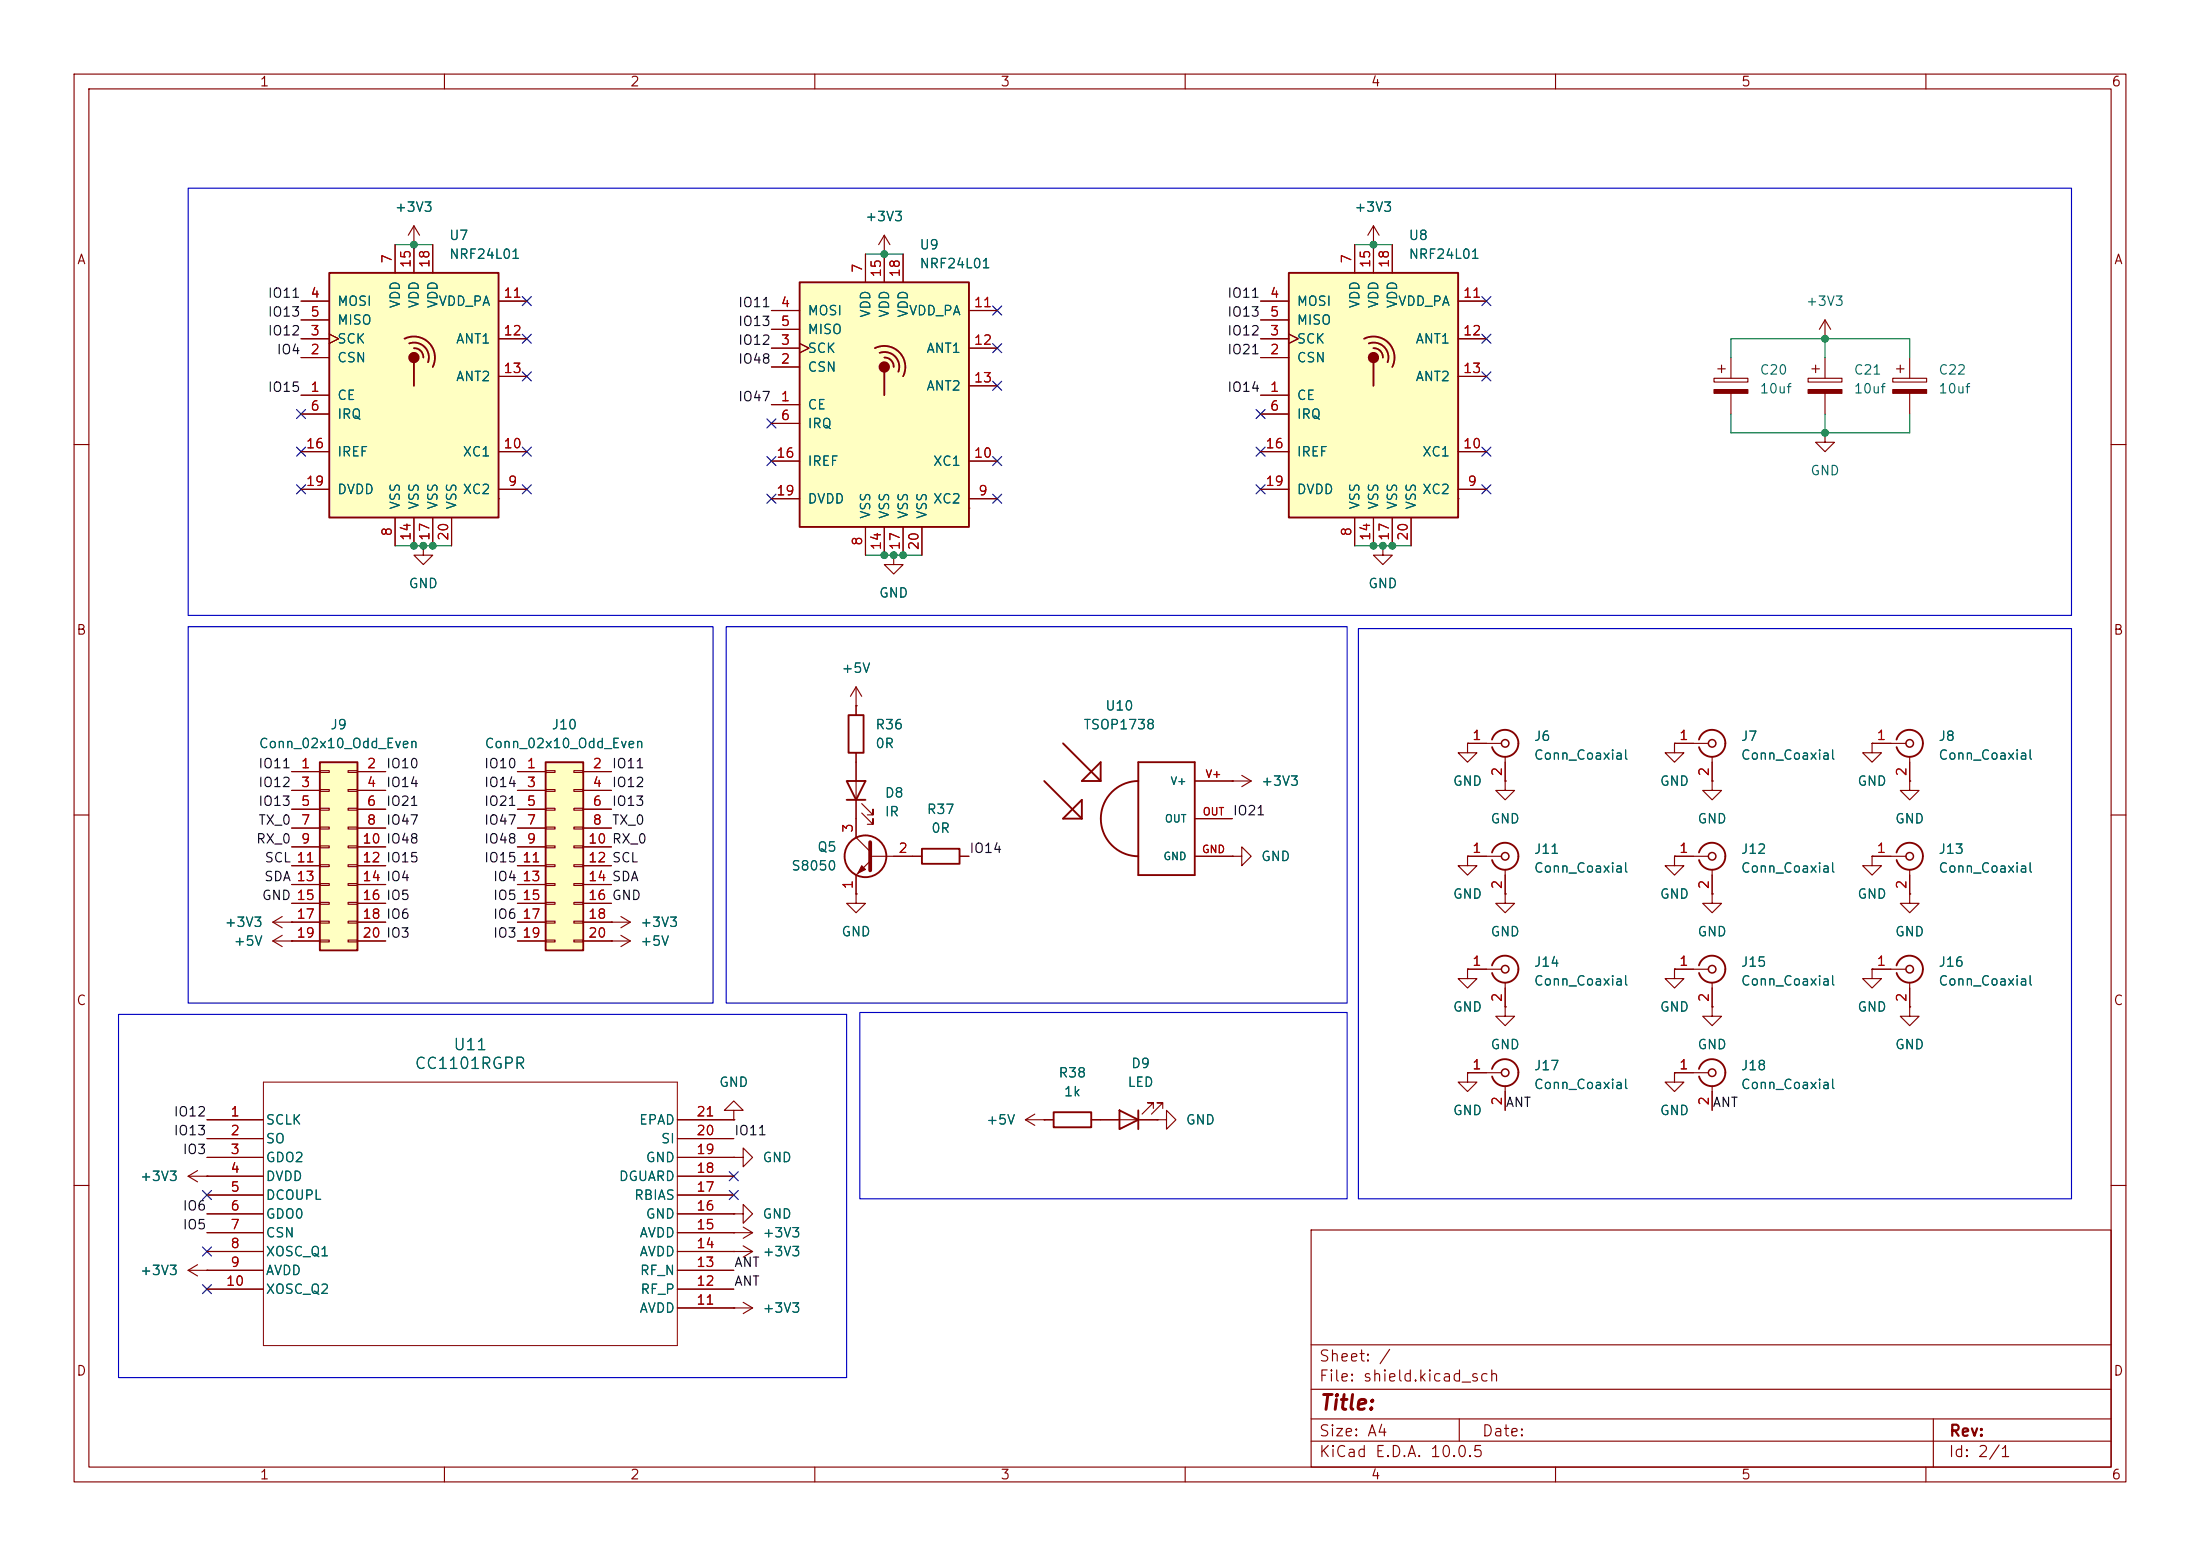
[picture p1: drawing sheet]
<svg xmlns="http://www.w3.org/2000/svg" width="297mm" height="210mm" viewBox="0 0 297 210" stroke-linecap="round" stroke-linejoin="round" font-family="sans-serif">
<g fill="none" stroke="#840000" stroke-width=".15">
<path d="M10 10h277v190h-277zM12 12h273v186h-273zM60 10v2M110 10v2M160 10v2M210 10v2M260 10v2M119.4 34.3h.1M119.4 31.8l-.8 1.2M119.4 31.8l.7 1.2M119.4 31.8v2.5M185.4 33h.1"/>
<path d="M185.4 30.5l-.7 1.3M185.4 30.5l.8 1.3M185.4 30.5v2.5M10 60h2M186.7 73.7v1.2h1.3l-1.3 1.3-1.3-1.3h1.3M186.7 73.7h.1M285 60h2M10 110h2M226.1 100.3v1.3h1.2l-1.2 1.3-1.3-1.3h1.3M226.1 100.3h.1M285 110h2M10 160h2"/>
<path d="M177 166h108v32h-108zM285 160h2M60 198v2M110 198v2M160 198v2M177 194.5h108M177 191.5h108M177 187.5h108M177 181.5h108M197 191.5v3M210 198v2M260 198v2"/>
<path d="M261 191.5v6.5"/>
</g>
<path d="M107.9 38.1h22.9v33h-22.9z" fill="#ffffc2"/>
<g fill="none" stroke="#840000" stroke-width=".25">
<path d="M107.9 38.1h22.9v33h-22.9zM118.1 47a2.84 2.84 0 0 1 3.3 .5 2.84 2.84 0 0 1 .5 3.3M118.7 47.6a1.99 1.99 0 0 1 2.1 .5 1.99 1.99 0 0 1 .5 2.1M119.4 48.3a1.23 1.23 0 0 1 1.2 1.2M119.4 50.2v3.1M141 105.4l5 5.1M143.5 100.3l5.1 5.1M146 108v2.5h-2.5zM146 105.4l2.6-2.5v2.5zM153.7 105.4a5.1 5.1 0 0 0-5.1 5.1 5.1 5.1 0 0 0 5.1 5.1M153.7 102.9h7.6v15.2h-7.6zM151.1 149.9l2.6 1.2-2.6 1.3z"/>
<path d="M153.7 149.9v2.5"/>
</g>
<circle cx="119.4" cy="49.5" r=".63" fill="#840000" stroke="#840000" stroke-width=".25"/>
<g fill="none" stroke="#840000" stroke-width=".15">
<path d="M55.9 33h.1M55.9 30.5l-.8 1.3M55.9 30.5l.7 1.3M55.9 30.5v2.5M116.8 34.3v3.8M119.4 34.3v3.8M121.9 34.3v3.8M104.1 54.6h3.8M104.1 49.5h3.8M104.1 47h3.8M104.1 41.9h3.8M104.1 44.5h3.8"/>
<path d="M104.1 57.2h3.8M107.9 46.4l1.3 .6-1.3 .6M130.8 47h3.8M130.8 41.9h3.8M130.8 52.1h3.8M104.1 67.3h3.8M104.1 62.2h3.8M116.8 71.1v3.8M119.4 71.1v3.8M121.9 71.1v3.8M124.5 71.1v3.8M130.8 68.6h.1"/>
<path d="M130.8 67.3h3.8M130.8 62.2h3.8M161.3 115.6h5.1M161.3 110.5h5.1M161.3 105.4h5.1M166.4 115.6h1.2v-1.3l1.3 1.3-1.3 1.2v-1.2M166.4 115.6h.1M27.9 151.1h7.7M27.9 153.7h7.7M27.9 156.2h7.7M27.9 158.8h7.7M91.4 151.1h7.7"/>
<path d="M91.4 153.7h7.7M91.4 156.2h7.7M91.4 158.8h7.7M99.1 156.2h1.2v-1.3l1.3 1.3-1.3 1.3v-1.3M99.1 156.2h.1M99.1 149.9h1.2l-1.2-1.3-1.3 1.3h1.3v1.2M99.1 151.1h.1M148.6 151.1h7.6M155.7 149.6v-.8h-.8h.8l-1.5 1.6M157 149.6v-.8h-.8h.8l-1.6 1.6M27.9 161.3h7.7M27.9 163.8h7.7"/>
<path d="M27.9 166.4h7.7M27.9 168.9h7.7M27.9 171.5h7.7M27.9 174h7.7M91.4 161.3h7.7M91.4 163.8h7.7M91.4 166.4h7.7M91.4 168.9h7.7M91.4 171.5h7.7M91.4 174h7.7M91.4 176.5h10.2M99.1 176.5h.1"/>
<path d="M100.3 175.8l1.3 .7M101.6 176.5l-1.3 .8"/>
</g>
<path d="M35.6 146.1h55.8v35.5h-55.8z" fill="none" stroke="#840000" stroke-width=".14"/>
<path d="M44.4 36.8h22.9v33.1h-22.9z" fill="#ffffc2"/>
<path d="M44.4 36.8h22.9v33.1h-22.9zM54.6 45.7a2.84 2.84 0 0 1 3.3 .6 2.84 2.84 0 0 1 .5 3.2M55.2 46.4a1.99 1.99 0 0 1 2.1 .4 1.99 1.99 0 0 1 .5 2.1M55.9 47a1.23 1.23 0 0 1 1.2 1.3M55.9 48.9v3.2" fill="none" stroke="#840000" stroke-width=".25"/>
<circle cx="55.9" cy="48.3" r=".63" fill="#840000" stroke="#840000" stroke-width=".25"/>
<g fill="none" stroke="#840000" stroke-width=".15">
<path d="M53.3 33v3.8M55.9 33v3.8M58.4 33v3.8M40.6 53.3h3.8M40.6 48.3h3.8M40.6 45.7h3.8M40.6 40.6h3.8M40.6 43.2h3.8M40.6 55.9h3.8M44.4 45.1l1.3 .6-1.3 .7M67.3 45.7h3.8M67.3 40.6h3.8"/>
<path d="M67.3 50.8h3.8M40.6 66h3.8M40.6 61h3.8M53.3 69.9v3.8M55.9 69.9v3.8M58.4 69.9v3.8M61 69.9v3.8M67.3 67.3h.1M67.3 66h3.8M67.3 61h3.8"/>
</g>
<path d="M43.2 102.9h5.1v25.4h-5.1z" fill="#ffffc2"/>
<path d="M229.4 99.8a1.82 1.82 0 0 1 2-1.3 1.82 1.82 0 0 1 1.5 1.8M43.2 102.9h5.1v25.4h-5.1zM229.4 115.1a1.82 1.82 0 0 1 2-1.3 1.82 1.82 0 0 1 1.5 1.8M232.9 100.3a1.81 1.81 0 0 1-1.5 1.8 1.81 1.81 0 0 1-2-1.3M232.9 115.6a1.81 1.81 0 0 1-1.5 1.8 1.81 1.81 0 0 1-2-1.3M229.4 130.3a1.82 1.82 0 0 1 2-1.3 1.82 1.82 0 0 1 1.5 1.8M232.9 130.8a1.81 1.81 0 0 1-1.5 1.8 1.81 1.81 0 0 1-2-1.3M256 130.3a1.82 1.82 0 0 1 2-1.3 1.82 1.82 0 0 1 1.6 1.8M259.6 130.8a1.81 1.81 0 0 1-1.6 1.8 1.81 1.81 0 0 1-2-1.3M142.2 150.1h5.1v2h-5.1zM229.4 144.3a1.82 1.82 0 0 1 2-1.3 1.82 1.82 0 0 1 1.5 1.8M232.9 144.8a1.81 1.81 0 0 1-1.5 1.8 1.81 1.81 0 0 1-2-1.3" fill="none" stroke="#840000" stroke-width=".25"/>
<g fill="none" stroke="#840000" stroke-width=".15">
<path d="M231.4 51.1h4.6v.5h-4.6zM231.9 49.8h1M232.4 49.3v1M233.7 48.3v2.8M233.7 53.1v2.8M244.1 51.1h4.6v.5h-4.6zM244.6 49.8h1M245.1 49.3v1M246.4 58.4v1.3h1.2l-1.2 1.3-1.3-1.3h1.3M246.4 58.4h.1M246.4 45.7h.1M246.4 43.2v2.5"/>
<path d="M246.4 48.3v2.8M246.4 53.1v2.8M246.4 43.2l-.8 1.3M246.4 43.2l.7 1.3M255.5 51.1h4.6v.5h-4.6zM256 49.8h1M256.5 49.3v1M257.8 48.3v2.8M257.8 53.1v2.8M57.1 73.7v1.2h1.3l-1.3 1.3-1.2-1.3h1.2M57.1 73.7h.1M120.6 74.9v1.3h1.3l-1.3 1.3-1.2-1.3h1.2"/>
<path d="M120.6 74.9h.1M39.4 104.1h3.8M39.4 106.7h3.8M39.4 109.2h3.8M39.4 111.8h3.8M39.4 114.3h3.8M39.4 116.8h3.8M39.4 119.4h3.8M43.2 104h1.2v.3h-1.2zM43.2 106.6h1.2v.2h-1.2zM43.2 109.1h1.2v.2h-1.2zM43.2 111.6h1.2v.3h-1.2z"/>
<path d="M43.2 114.2h1.2v.2h-1.2zM43.2 116.7h1.2v.3h-1.2zM43.2 119.3h1.2v.2h-1.2zM47 104h1.3v.3h-1.3zM47 106.6h1.3v.2h-1.3zM47 109.1h1.3v.2h-1.3zM47 111.6h1.3v.3h-1.3zM47 114.2h1.3v.2h-1.3zM47 116.7h1.3v.3h-1.3zM47 119.3h1.3v.2h-1.3zM48.3 104.1h3.8M48.3 106.7h3.8"/>
<path d="M48.3 109.2h3.8M48.3 111.8h3.8M48.3 114.3h3.8M48.3 116.8h3.8M48.3 119.4h3.8M226.1 115.6v1.2h1.2l-1.2 1.3-1.3-1.3h1.3M226.1 115.6h.1M226.1 100.3h4.5M226.1 115.6h4.5M231.1 105.4v1.3h1.3l-1.3 1.3-1.2-1.3h1.2M231.1 105.4h.1M231.1 102.1v3.3"/>
<path d="M231.1 117.3v3.4M252.7 115.6v1.2h1.3l-1.3 1.3-1.2-1.3h1.2M252.7 115.6h.1M36.8 124.5h6.4M36.8 124.5l1.3 .7M38.1 123.7l-1.3 .8M39.4 124.5h.1M39.4 121.9h3.8M39.4 127h3.8M43.2 121.8h1.2v.2h-1.2zM43.2 124.3h1.2v.3h-1.2zM43.2 126.9h1.2v.2h-1.2z"/>
<path d="M47 121.8h1.3v.2h-1.3zM47 124.3h1.3v.3h-1.3zM47 126.9h1.3v.2h-1.3zM48.3 121.9h3.8M48.3 124.5h3.8M48.3 127h3.8M82.5 127h.1M82.5 124.5h.1M82.5 124.5h2.6M82.5 127h2.6M83.8 126.2l1.3 .8M83.8 123.7l1.3 .8"/>
<path d="M85.1 127l-1.3 .8M85.1 124.5l-1.3 .7M226.1 130.8v1.3h1.2l-1.2 1.3-1.3-1.3h1.3M226.1 130.8h.1M226.1 130.8h4.5M231.1 135.9v1.3h1.3l-1.3 1.2-1.2-1.2h1.2M231.1 135.9h.1M231.1 120.7v1.2h1.3l-1.3 1.3-1.2-1.3h1.2M231.1 120.7h.1M231.1 132.6v3.3M252.7 130.8v1.3h1.3l-1.3 1.3-1.2-1.3h1.2M252.7 130.8h.1"/>
<path d="M252.7 130.8h4.6M257.8 135.9v1.3h1.3l-1.3 1.2-1.3-1.2h1.3M257.8 135.9h.1M257.8 120.7v1.2h1.3l-1.3 1.3-1.3-1.3h1.3M257.8 120.7h.1M257.8 132.6v3.3M25.4 158.8l1.3 .7M25.4 158.8h2.5M26.7 158l-1.3 .8M27.9 158.8h.1M138.4 151.1l1.3 .8M138.4 151.1h3.8"/>
<path d="M139.7 150.4l-1.3 .7M141 151.1h.1M147.3 151.1h1.3M156.2 151.1h1.3v-1.2l1.2 1.2-1.2 1.3v-1.3M156.2 151.1h.1M226.1 144.8v1.3h1.2l-1.2 1.2-1.3-1.2h1.3M226.1 144.8h.1M226.1 144.8h4.5M231.1 146.6v3.3M25.4 171.5l1.3 .7M25.4 171.5h2.5M26.7 170.7l-1.3 .8"/>
<path d="M27.9 171.5h.1M99.1 163.8h1.2v-1.2l1.3 1.2-1.3 1.3v-1.3M99.1 163.8h.1M99.1 166.4h.1M99.1 168.9h.1M99.1 166.4h2.5M99.1 168.9h2.5M100.3 165.6l1.3 .8M100.3 168.1l1.3 .8M101.6 166.4l-1.3 .7M101.6 168.9l-1.3 .8"/>
</g>
<g fill="#840000" stroke="#840000" stroke-width=".15">
<path d="M231.4 52.6h4.6v.5h-4.6z"/>
<path d="M244.1 52.6h4.6v.5h-4.6z"/>
<path d="M255.5 52.6h4.6v.5h-4.6z"/>
</g>
<g fill="none" stroke="#840000" stroke-width=".2">
<circle cx="231.1" cy="115.6" r=".51"/>
<circle cx="231.1" cy="100.3" r=".51"/>
<circle cx="231.1" cy="130.8" r=".51"/>
<circle cx="257.8" cy="130.8" r=".51"/>
<circle cx="231.1" cy="144.8" r=".51"/>
</g>
<path d="M73.7 102.9h5v25.4h-5z" fill="#ffffc2"/>
<g fill="none" stroke="#840000" stroke-width=".25">
<path d="M201.4 99.8a1.82 1.82 0 0 1 2-1.3 1.82 1.82 0 0 1 1.6 1.8M256 99.8a1.82 1.82 0 0 1 2-1.3 1.82 1.82 0 0 1 1.6 1.8M73.7 102.9h5v25.4h-5zM124.5 114.6h5v2h-5zM201.4 115.1a1.82 1.82 0 0 1 2-1.3 1.82 1.82 0 0 1 1.6 1.8M205 100.3a1.81 1.81 0 0 1-1.6 1.8 1.81 1.81 0 0 1-2-1.3M205 115.6a1.81 1.81 0 0 1-1.6 1.8 1.81 1.81 0 0 1-2-1.3M256 115.1a1.82 1.82 0 0 1 2-1.3 1.82 1.82 0 0 1 1.6 1.8M259.6 100.3a1.81 1.81 0 0 1-1.6 1.8 1.81 1.81 0 0 1-2-1.3M259.6 115.6a1.81 1.81 0 0 1-1.6 1.8 1.81 1.81 0 0 1-2-1.3M201.4 130.3a1.82 1.82 0 0 1 2-1.3 1.82 1.82 0 0 1 1.6 1.8M205 130.8a1.81 1.81 0 0 1-1.6 1.8 1.81 1.81 0 0 1-2-1.3"/>
<path d="M201.4 144.3a1.82 1.82 0 0 1 2-1.3 1.82 1.82 0 0 1 1.6 1.8M205 144.8a1.81 1.81 0 0 1-1.6 1.8 1.81 1.81 0 0 1-2-1.3"/>
<circle cx="116.8" cy="115.6" r="2.82"/>
</g>
<g fill="none" stroke="#840000" stroke-width=".15">
<path d="M69.8 104.1h3.9M69.8 106.7h3.9M69.8 109.2h3.9M69.8 111.8h3.9M69.8 114.3h3.9M69.8 116.8h3.9M69.8 119.4h3.9M73.7 104h1.2v.3h-1.2zM73.7 106.6h1.2v.2h-1.2zM73.7 109.1h1.2v.2h-1.2zM73.7 111.6h1.2v.3h-1.2zM73.7 114.2h1.2v.2h-1.2z"/>
<path d="M73.7 116.7h1.2v.3h-1.2zM73.7 119.3h1.2v.2h-1.2zM77.5 104h1.2v.3h-1.2zM77.5 106.6h1.2v.2h-1.2zM77.5 109.1h1.2v.2h-1.2zM77.5 111.6h1.2v.3h-1.2zM77.5 114.2h1.2v.2h-1.2zM77.5 116.7h1.2v.3h-1.2zM77.5 119.3h1.2v.2h-1.2zM78.7 104.1h3.8M78.7 106.7h3.8M78.7 109.2h3.8"/>
<path d="M78.7 111.8h3.8M78.7 114.3h3.8M78.7 116.8h3.8M78.7 119.4h3.8M115.6 110.5v2.5l1.9 1.9M117.5 115.6h7M117.5 116.2l-1.9 1.9v2.6M129.5 115.6h1.3M198.1 100.3v1.3h1.3l-1.3 1.3-1.3-1.3h1.3M198.1 100.3h.1M198.1 115.6v1.2h1.3l-1.3 1.3-1.3-1.3h1.3M198.1 115.6h.1"/>
<path d="M198.1 100.3h4.6M198.1 115.6h4.6M203.2 105.4v1.3h1.3l-1.3 1.3-1.3-1.3h1.3M203.2 105.4h.1M203.2 102.1v3.3M203.2 117.3v3.4M252.7 100.3v1.3h1.3l-1.3 1.3-1.2-1.3h1.2M252.7 100.3h.1M252.7 100.3h4.6M252.7 115.6h4.6M257.8 105.4v1.3h1.3l-1.3 1.3-1.3-1.3h1.3M257.8 105.4h.1"/>
<path d="M257.8 102.1v3.3M257.8 117.3v3.4M36.8 127h2.6M36.8 127l1.3 .8M38.1 126.2l-1.3 .8M39.4 127h.1M69.8 121.9h3.9M69.8 124.5h3.9M69.8 127h3.9M73.7 121.8h1.2v.2h-1.2zM73.7 124.3h1.2v.3h-1.2zM73.7 126.9h1.2v.2h-1.2z"/>
<path d="M77.5 121.8h1.2v.2h-1.2zM77.5 124.3h1.2v.3h-1.2zM77.5 126.9h1.2v.2h-1.2zM78.7 121.9h3.8M78.7 124.5h3.8M78.7 127h3.8M115.6 120.7v1.2h1.2l-1.2 1.3-1.3-1.3h1.3M115.6 120.7h.1M198.1 130.8v1.3h1.3l-1.3 1.3-1.3-1.3h1.3M198.1 130.8h.1M198.1 130.8h4.6M203.2 135.9v1.3h1.3l-1.3 1.2-1.3-1.2h1.3"/>
<path d="M203.2 135.9h.1M203.2 120.7v1.2h1.3l-1.3 1.3-1.3-1.3h1.3M203.2 120.7h.1M203.2 132.6v3.3M198.1 144.8v1.3h1.3l-1.3 1.2-1.3-1.2h1.3M198.1 144.8h.1M198.1 144.8h4.6M203.2 146.6v3.3"/>
</g>
<g fill="none" stroke="#840000" stroke-width=".2">
<circle cx="203.2" cy="100.3" r=".51"/>
<circle cx="203.2" cy="115.6" r=".51"/>
<circle cx="257.8" cy="100.3" r=".51"/>
<circle cx="257.8" cy="115.6" r=".51"/>
<circle cx="203.2" cy="130.8" r=".51"/>
<circle cx="203.2" cy="144.8" r=".51"/>
</g>
<path d="M117.5 113.7v3.8" fill="none" stroke="#840000" stroke-width=".51"/>
<path d="M116.3 116.8l.5 .5-1 .6z" fill="#840000" stroke="#840000" stroke-width=".15"/>
<path d="M174 36.8h22.8v33.1h-22.8z" fill="#ffffc2"/>
<path d="M174 36.8h22.8v33.1h-22.8zM184.1 45.7a2.84 2.84 0 0 1 3.3 .6 2.84 2.84 0 0 1 .6 3.2M184.8 46.4a1.99 1.99 0 0 1 2.1 .4 1.99 1.99 0 0 1 .4 2.1M185.4 47a1.23 1.23 0 0 1 1.3 1.3M185.4 48.9v3.2M114.6 96.5h2v5.1h-2zM114.3 105.4h2.5l-1.2 2.6zM114.3 108h2.5" fill="none" stroke="#840000" stroke-width=".25"/>
<circle cx="185.4" cy="48.3" r=".63" fill="#840000" stroke="#840000" stroke-width=".25"/>
<g fill="none" stroke="#840000" stroke-width=".15">
<path d="M53.3 33v3.8M55.9 33h.1M55.9 33v3.8M58.4 33v3.8M116.8 34.3v3.8M119.4 34.3h.1M119.4 34.3v3.8M121.9 34.3v3.8M182.9 33v3.8M185.4 33h.1M185.4 33v3.8M188 33v3.8"/>
<path d="M40.6 53.3h3.8M40.6 48.3h3.8M40.6 45.7h3.8M40.6 40.6h3.8M40.6 43.2h3.8M40.6 55.9h3.8M44.4 45.1l1.3 .6-1.3 .7M67.3 45.7h3.8M67.3 40.6h3.8M67.3 50.8h3.8M104.1 54.6h3.8M104.1 49.5h3.8"/>
<path d="M104.1 47h3.8M104.1 41.9h3.8M104.1 44.5h3.8M104.1 57.2h3.8M107.9 46.4l1.3 .6-1.3 .6M130.8 47h3.8M130.8 41.9h3.8M130.8 52.1h3.8M170.2 53.3h3.8M170.2 48.3h3.8M170.2 45.7h3.8M170.2 40.6h3.8"/>
<path d="M170.2 43.2h3.8M170.2 55.9h3.8M174 45.1l1.3 .6-1.3 .7M196.8 45.7h3.9M196.8 40.6h3.9M196.8 50.8h3.9M40.6 66h3.8M40.6 61h3.8M53.3 69.9v3.8M55.9 69.9v3.8M57.1 73.7h.1M58.4 69.9v3.8"/>
<path d="M61 69.9v3.8M67.3 66h3.8M67.3 61h3.8M104.1 67.3h3.8M104.1 62.2h3.8M116.8 71.1v3.8M119.4 71.1v3.8M120.6 74.9h.1M121.9 71.1v3.8M124.5 71.1v3.8M130.8 67.3h3.8M130.8 62.2h3.8"/>
<path d="M170.2 66h3.8M170.2 61h3.8M182.9 69.9v3.8M185.4 69.9v3.8M186.7 73.7h.1M188 69.9v3.8M190.5 69.9v3.8M196.8 67.3h.1M196.8 66h3.9M196.8 61h3.9M115.6 95.3h.1M115.6 92.7v3.8"/>
<path d="M115.6 92.7l-.8 1.3M115.6 92.7l.7 1.3M39.4 104.1h3.8M39.4 106.7h3.8M39.4 109.2h3.8M39.4 111.8h3.8M39.4 114.3h3.8M39.4 116.8h3.8M39.4 119.4h3.8M48.3 104.1h3.8M48.3 106.7h3.8M48.3 109.2h3.8"/>
<path d="M48.3 111.8h3.8M48.3 114.3h3.8M48.3 116.8h3.8M48.3 119.4h3.8M69.8 104.1h3.9M69.8 106.7h3.9M69.8 109.2h3.9M69.8 111.8h3.9M69.8 114.3h3.9M69.8 116.8h3.9M69.8 119.4h3.9M78.7 104.1h3.8"/>
<path d="M78.7 106.7h3.8M78.7 109.2h3.8M78.7 111.8h3.8M78.7 114.3h3.8M78.7 116.8h3.8M78.7 119.4h3.8M115.6 101.6v11.4M115.6 118.1v2.6M116.3 109.7l1.6 1.6v-.8v.8h-.8M116.3 108.5l1.6 1.5v-.8v.8h-.8M120.6 115.6h3.9M129.5 115.6h1.3"/>
<path d="M161.3 105.4h7.6M161.3 115.6h5.1M161.3 110.5h5.1M166.4 105.4h.1M166.4 115.6h.1M167.6 104.6l1.3 .8M168.9 105.4l-1.3 .8M198.1 100.3h.1M198.1 115.6h.1M198.1 100.3h2.6M198.1 115.6h2.6M203.2 105.4h.1"/>
<path d="M203.2 102.9v2.5M203.2 118.1v2.6M226.1 115.6h.1M226.1 100.3h.1M226.1 100.3h2.5M226.1 115.6h2.5M231.1 105.4h.1M231.1 102.9v2.5M231.1 118.1v2.6M252.7 115.6h.1M252.7 100.3h.1M252.7 100.3h2.6"/>
<path d="M252.7 115.6h2.6M257.8 105.4h.1M257.8 102.9v2.5M257.8 118.1v2.6M39.4 124.5h.1M39.4 127h.1M39.4 121.9h3.8M39.4 124.5h3.8M39.4 127h3.8M48.3 121.9h3.8M48.3 124.5h3.8M48.3 127h3.8"/>
<path d="M69.8 121.9h3.9M69.8 124.5h3.9M69.8 127h3.9M78.7 121.9h3.8M78.7 124.5h3.8M78.7 127h3.8M82.5 127h.1M82.5 124.5h.1M115.6 120.7h.1M198.1 130.8h.1M198.1 130.8h2.6M203.2 135.9h.1"/>
<path d="M203.2 120.7h.1M203.2 133.4v2.5M226.1 130.8h.1M226.1 130.8h2.5M231.1 135.9h.1M231.1 120.7h.1M231.1 133.4v2.5M252.7 130.8h.1M252.7 130.8h2.6M257.8 135.9h.1M257.8 120.7h.1M257.8 133.4v2.5"/>
<path d="M27.9 158.8h.1M27.9 151.1h7.7M27.9 153.7h7.7M27.9 156.2h7.7M27.9 158.8h7.7M91.4 151.1h7.7M91.4 153.7h7.7M91.4 156.2h7.7M91.4 158.8h7.7M99.1 156.2h.1M99.1 151.1h.1M141 151.1h.1"/>
<path d="M141 151.1h1.2M147.3 151.1h3.8M153.7 151.1h2.5M156.2 151.1h.1M198.1 144.8h.1M198.1 144.8h2.6M203.2 147.3v2.6M226.1 144.8h.1M226.1 144.8h2.5M231.1 147.3v2.6M27.9 171.5h.1M27.9 161.3h7.7"/>
<path d="M27.9 163.8h7.7M27.9 166.4h7.7M27.9 168.9h7.7M27.9 171.5h7.7M27.9 174h7.7M91.4 161.3h7.7M91.4 163.8h7.7M91.4 166.4h7.7M91.4 168.9h7.7M91.4 171.5h7.7M91.4 174h7.7M91.4 176.5h7.7"/>
<path d="M99.1 176.5h.1M99.1 163.8h.1M99.1 166.4h.1M99.1 168.9h.1"/>
</g>
<path d="M53.3 33h5.1M116.8 34.3h5.1M182.9 33h5.1M233.7 48.3v-2.6h24.1v2.6M233.7 55.9v2.5h24.1v-2.5M246.4 45.7v2.6M246.4 55.9v2.5M53.3 73.7h7.7M116.8 74.9h7.7M182.9 73.7h7.6" fill="none" stroke="#009600" stroke-width=".15"/>
<g fill="none" stroke="#000084" stroke-width=".15">
<path d="M40 55.3l1.2 1.2M41.2 55.3l-1.2 1.2M70.5 45.1l1.2 1.2M70.5 40l1.2 1.2M70.5 50.2l1.2 1.2M71.7 45.1l-1.2 1.2M71.7 40l-1.2 1.2M71.7 50.2l-1.2 1.2M103.5 56.5l1.2 1.3M104.7 56.5l-1.2 1.3M134 46.4l1.2 1.2M134 41.3l1.2 1.2"/>
<path d="M134 51.5l1.2 1.2M135.2 46.4l-1.2 1.2M135.2 41.3l-1.2 1.2M135.2 51.5l-1.2 1.2M169.6 55.3l1.2 1.2M170.8 55.3l-1.2 1.2M200.1 50.2l1.2 1.2M200.1 45.1l1.2 1.2M200.1 40l1.2 1.2M201.3 50.2l-1.2 1.2M201.3 45.1l-1.2 1.2M201.3 40l-1.2 1.2"/>
<path d="M40 65.4l1.2 1.2M40 60.4l1.2 1.2M41.2 65.4l-1.2 1.2M41.2 60.4l-1.2 1.2M70.5 60.4l1.2 1.2M70.5 65.4l1.2 1.2M71.7 60.4l-1.2 1.2M71.7 65.4l-1.2 1.2M103.5 61.6l1.2 1.2M103.5 66.7l1.2 1.2M104.7 61.6l-1.2 1.2M104.7 66.7l-1.2 1.2"/>
<path d="M134 61.6l1.2 1.2M134 66.7l1.2 1.2M135.2 61.6l-1.2 1.2M135.2 66.7l-1.2 1.2M169.6 65.4l1.2 1.2M169.6 60.4l1.2 1.2M170.8 65.4l-1.2 1.2M170.8 60.4l-1.2 1.2M200.1 65.4l1.2 1.2M200.1 60.4l1.2 1.2M201.3 65.4l-1.2 1.2M201.3 60.4l-1.2 1.2"/>
<path d="M98.5 158.1l1.2 1.3M99.7 158.1l-1.2 1.3M27.3 173.4l1.2 1.2M27.3 160.7l1.2 1.2M27.3 168.3l1.2 1.2M28.5 173.4l-1.2 1.2M28.5 160.7l-1.2 1.2M28.5 168.3l-1.2 1.2M98.5 160.7l1.2 1.2M99.7 160.7l-1.2 1.2"/>
</g>
<path d="M25.4 25.4h254.3v57.7h-254.3zM25.4 84.6h70.9v50.8h-70.9zM98 84.6h83.9v50.8h-83.9zM183.4 84.8h96.3v77h-96.3zM16 136.9h98.3v49h-98.3zM116.1 136.7h65.8v25.1h-65.8z" fill="none" stroke="#0000c2" stroke-width=".15"/>
<g fill="#009600" stroke="#009600" stroke-width=".14">
<circle cx="55.9" cy="33" r=".46"/>
<circle cx="57.1" cy="73.7" r=".46"/>
<circle cx="55.9" cy="73.7" r=".46"/>
<circle cx="58.4" cy="73.7" r=".46"/>
<circle cx="185.4" cy="33" r=".46"/>
<circle cx="246.4" cy="45.7" r=".46"/>
<circle cx="246.4" cy="58.4" r=".46"/>
<circle cx="119.4" cy="74.9" r=".46"/>
<circle cx="119.4" cy="34.3" r=".46"/>
<circle cx="121.9" cy="74.9" r=".46"/>
<circle cx="120.6" cy="74.9" r=".46"/>
<circle cx="186.7" cy="73.7" r=".46"/>
<circle cx="188" cy="73.7" r=".46"/>
<circle cx="185.4" cy="73.7" r=".46"/>
</g>
<text font-size="2" fill="#840000" x="178" y="190.8">Title:</text>
<g font-size="1.5" fill="#006464">
<text x="61.1" y="142.1">U11</text>
<text x="55.9" y="144.7">CC1101RGPR</text>
</g>
<g font-size="1.5" fill="#840000">
<text x="178" y="184.1">Sheet: /</text>
<text x="178" y="186.8">File: shield.kicad_sch</text>
<text x="178" y="197">KiCad E.D.A. 10.0.5</text>
<text x="178" y="194.2">Size: A4</text>
<text x="200" y="194.2">Date:</text>
<text x="263" y="197">Id: 2/1</text>
<text x="263" y="194.2">Rev:</text>
</g>
<g font-size="1.3" fill="#840000">
<text x="35" y="12">1</text>
<text x="85" y="12">2</text>
<text x="135" y="12">3</text>
<text x="185" y="12">4</text>
<text x="235" y="12">5</text>
<text x="285" y="12">6</text>
<text x="10.3" y="36">A</text>
<text x="285.3" y="36">A</text>
<text x="10.2" y="86">B</text>
<text x="285.2" y="86">B</text>
<text x="10.2" y="136">C</text>
<text x="285.2" y="136">C</text>
<text x="10.2" y="186">D</text>
<text x="285.2" y="186">D</text>
<text x="35" y="200">1</text>
<text x="85" y="200">2</text>
<text x="135" y="200">3</text>
<text x="185" y="200">4</text>
<text x="235" y="200">5</text>
<text x="285" y="200">6</text>
</g>
<g font-size="1.3" fill="#006464">
<text x="53.2" y="28.9">+3V3</text>
<text x="182.8" y="28.9">+3V3</text>
<text x="60.5" y="32.7">U7</text>
<text x="60.5" y="35.3">NRF24L01</text>
<text x="116.7" y="30.2">+3V3</text>
<text x="124" y="34">U9</text>
<text x="190.1" y="32.7">U8</text>
<text x="190.1" y="35.3">NRF24L01</text>
<text x="45.4" y="41.6">MOSI</text>
<text x="54.3" y="41.7" transform="rotate(-90 54.3 41.7)">VDD</text>
<text x="56.8" y="41.7" transform="rotate(-90 56.8 41.7)">VDD</text>
<text x="59.1" y="41.6">VDD_PA</text>
<text x="59.4" y="41.7" transform="rotate(-90 59.4 41.7)">VDD</text>
<text x="124" y="36.5">NRF24L01</text>
<text x="175" y="41.6">MOSI</text>
<text x="183.8" y="41.7" transform="rotate(-90 183.8 41.7)">VDD</text>
<text x="186.4" y="41.7" transform="rotate(-90 186.4 41.7)">VDD</text>
<text x="188.7" y="41.6">VDD_PA</text>
<text x="188.9" y="41.7" transform="rotate(-90 188.9 41.7)">VDD</text>
<text x="243.7" y="41.6">+3V3</text>
<text x="45.4" y="46.7">SCK</text>
<text x="45.4" y="44.1">MISO</text>
<text x="61.5" y="46.7">ANT1</text>
<text x="108.9" y="48">SCK</text>
<text x="108.9" y="42.9">MOSI</text>
<text x="108.9" y="45.4">MISO</text>
<text x="117.8" y="43" transform="rotate(-90 117.8 43)">VDD</text>
<text x="120.3" y="43" transform="rotate(-90 120.3 43)">VDD</text>
<text x="122.6" y="42.9">VDD_PA</text>
<text x="122.9" y="43" transform="rotate(-90 122.9 43)">VDD</text>
<text x="125" y="48">ANT1</text>
<text x="175" y="46.7">SCK</text>
<text x="175" y="44.1">MISO</text>
<text x="191" y="46.7">ANT1</text>
<text x="45.4" y="49.2">CSN</text>
<text x="61.5" y="51.8">ANT2</text>
<text x="108.9" y="50.5">CSN</text>
<text x="125" y="53">ANT2</text>
<text x="175" y="49.2">CSN</text>
<text x="191" y="51.8">ANT2</text>
<text x="237.5" y="50.9">C20</text>
<text x="237.5" y="53.4">10uf</text>
<text x="250.2" y="50.9">C21</text>
<text x="250.2" y="53.4">10uf</text>
<text x="261.6" y="50.9">C22</text>
<text x="261.6" y="53.4">10uf</text>
<text x="45.4" y="54.3">CE</text>
<text x="45.4" y="56.8">IRQ</text>
<text x="108.9" y="55.6">CE</text>
<text x="108.9" y="58.1">IRQ</text>
<text x="175" y="54.3">CE</text>
<text x="175" y="56.8">IRQ</text>
<text x="45.4" y="61.9">IREF</text>
<text x="62.4" y="61.9">XC1</text>
<text x="108.9" y="63.2">IREF</text>
<text x="125.9" y="63.2">XC1</text>
<text x="175" y="61.9">IREF</text>
<text x="191.9" y="61.9">XC1</text>
<text x="244.3" y="64.5">GND</text>
<text x="45.4" y="67">DVDD</text>
<text x="54.3" y="68.9" transform="rotate(-90 54.3 68.9)">VSS</text>
<text x="56.8" y="68.9" transform="rotate(-90 56.8 68.9)">VSS</text>
<text x="59.4" y="68.9" transform="rotate(-90 59.4 68.9)">VSS</text>
<text x="61.9" y="68.9" transform="rotate(-90 61.9 68.9)">VSS</text>
<text x="62.4" y="67">XC2</text>
<text x="108.9" y="68.3">DVDD</text>
<text x="117.8" y="70.1" transform="rotate(-90 117.8 70.1)">VSS</text>
<text x="120.3" y="70.1" transform="rotate(-90 120.3 70.1)">VSS</text>
<text x="122.9" y="70.1" transform="rotate(-90 122.9 70.1)">VSS</text>
<text x="125.4" y="70.1" transform="rotate(-90 125.4 70.1)">VSS</text>
<text x="125.9" y="68.3">XC2</text>
<text x="175" y="67">DVDD</text>
<text x="183.8" y="68.9" transform="rotate(-90 183.8 68.9)">VSS</text>
<text x="186.4" y="68.9" transform="rotate(-90 186.4 68.9)">VSS</text>
<text x="188.9" y="68.9" transform="rotate(-90 188.9 68.9)">VSS</text>
<text x="191.5" y="68.9" transform="rotate(-90 191.5 68.9)">VSS</text>
<text x="191.9" y="67">XC2</text>
<text x="55.1" y="79.7">GND</text>
<text x="118.6" y="81">GND</text>
<text x="184.6" y="79.7">GND</text>
<text x="113.5" y="91.1">+5V</text>
<text x="34.9" y="101.3">Conn_02x10_Odd_Even</text>
<text x="44.5" y="98.8">J9</text>
<text x="65.3" y="101.3">Conn_02x10_Odd_Even</text>
<text x="74.4" y="98.8">J10</text>
<text x="118.1" y="98.8">R36</text>
<text x="118.1" y="101.3">0R</text>
<text x="146.2" y="98.8">TSOP1738</text>
<text x="149.1" y="96.2">U10</text>
<text x="207" y="100.3">J6</text>
<text x="234.9" y="100.3">J7</text>
<text x="261.6" y="100.3">J8</text>
<text x="119.4" y="108">D8</text>
<text x="170.2" y="106.4">+3V3</text>
<text x="196.1" y="106.4">GND</text>
<text x="207" y="102.9">Conn_Coaxial</text>
<text x="224" y="106.4">GND</text>
<text x="234.9" y="102.9">Conn_Coaxial</text>
<text x="250.7" y="106.4">GND</text>
<text x="261.6" y="102.9">Conn_Coaxial</text>
<text x="119.4" y="110.5">IR</text>
<text x="125" y="110.2">R37</text>
<text x="125.6" y="112.7">0R</text>
<text x="201.1" y="111.5">GND</text>
<text x="229.1" y="111.5">GND</text>
<text x="255.7" y="111.5">GND</text>
<text x="106.7" y="117.8">S8050</text>
<text x="110.3" y="115.3">Q5</text>
<text x="170.2" y="116.5">GND</text>
<text x="207" y="115.6">J11</text>
<text x="207" y="118.1">Conn_Coaxial</text>
<text x="234.9" y="115.6">J12</text>
<text x="234.9" y="118.1">Conn_Coaxial</text>
<text x="261.6" y="115.6">J13</text>
<text x="261.6" y="118.1">Conn_Coaxial</text>
<text x="30.2" y="125.4">+3V3</text>
<text x="86.3" y="125.4">+3V3</text>
<text x="196.1" y="121.6">GND</text>
<text x="224" y="121.6">GND</text>
<text x="250.7" y="121.6">GND</text>
<text x="31.5" y="128">+5V</text>
<text x="86.3" y="128">+5V</text>
<text x="113.5" y="126.7">GND</text>
<text x="201.1" y="126.7">GND</text>
<text x="207" y="130.8">J14</text>
<text x="229.1" y="126.7">GND</text>
<text x="234.9" y="130.8">J15</text>
<text x="255.7" y="126.7">GND</text>
<text x="261.6" y="130.8">J16</text>
<text x="196.1" y="136.9">GND</text>
<text x="207" y="133.3">Conn_Coaxial</text>
<text x="224" y="136.9">GND</text>
<text x="234.9" y="133.3">Conn_Coaxial</text>
<text x="250.7" y="136.9">GND</text>
<text x="261.6" y="133.3">Conn_Coaxial</text>
<text x="201.1" y="141.9">GND</text>
<text x="229.1" y="141.9">GND</text>
<text x="255.7" y="141.9">GND</text>
<text x="97" y="147">GND</text>
<text x="142.8" y="145.7">R38</text>
<text x="143.5" y="148.3">1k</text>
<text x="152.1" y="147">LED</text>
<text x="152.6" y="144.5">D9</text>
<text x="207" y="144.8">J17</text>
<text x="207" y="147.3">Conn_Coaxial</text>
<text x="234.9" y="144.8">J18</text>
<text x="234.9" y="147.3">Conn_Coaxial</text>
<text x="35.8" y="152.1">SCLK</text>
<text x="35.8" y="154.6">SO</text>
<text x="86.2" y="152.1">EPAD</text>
<text x="89.1" y="154.6">SI</text>
<text x="133.1" y="152.1">+5V</text>
<text x="160" y="152.1">GND</text>
<text x="196.1" y="150.8">GND</text>
<text x="224" y="150.8">GND</text>
<text x="18.8" y="159.7">+3V3</text>
<text x="35.8" y="157.2">GDO2</text>
<text x="35.8" y="159.7">DVDD</text>
<text x="83.5" y="159.7">DGUARD</text>
<text x="87.1" y="157.2">GND</text>
<text x="102.9" y="157.2">GND</text>
<text x="35.8" y="162.3">DCOUPL</text>
<text x="35.8" y="164.8">GDO0</text>
<text x="35.8" y="167.3">CSN</text>
<text x="85.5" y="162.3">RBIAS</text>
<text x="86.2" y="167.3">AVDD</text>
<text x="87.1" y="164.8">GND</text>
<text x="102.9" y="164.8">GND</text>
<text x="102.9" y="167.3">+3V3</text>
<text x="18.8" y="172.4">+3V3</text>
<text x="35.8" y="169.9">XOSC_Q1</text>
<text x="35.8" y="172.4">AVDD</text>
<text x="86.2" y="169.9">AVDD</text>
<text x="86.3" y="172.4">RF_N</text>
<text x="102.9" y="169.9">+3V3</text>
<text x="35.8" y="175">XOSC_Q2</text>
<text x="86.2" y="177.5">AVDD</text>
<text x="86.4" y="175">RF_P</text>
<text x="102.9" y="177.5">+3V3</text>
</g>
<g font-size="1.3" fill="#a90000">
<text x="53.2" y="35.7" transform="rotate(-90 53.2 35.7)">7</text>
<text x="182.7" y="35.7" transform="rotate(-90 182.7 35.7)">7</text>
<text x="41.8" y="40.5">4</text>
<text x="55.7" y="36.3" transform="rotate(-90 55.7 36.3)">15</text>
<text x="58.3" y="36.3" transform="rotate(-90 58.3 36.3)">18</text>
<text x="67.9" y="40.5">11</text>
<text x="105.3" y="41.8">4</text>
<text x="116.7" y="36.9" transform="rotate(-90 116.7 36.9)">7</text>
<text x="119.2" y="37.5" transform="rotate(-90 119.2 37.5)">15</text>
<text x="121.8" y="37.5" transform="rotate(-90 121.8 37.5)">18</text>
<text x="131.4" y="41.8">11</text>
<text x="171.4" y="40.5">4</text>
<text x="185.3" y="36.3" transform="rotate(-90 185.3 36.3)">15</text>
<text x="187.8" y="36.3" transform="rotate(-90 187.8 36.3)">18</text>
<text x="197.4" y="40.5">11</text>
<text x="41.8" y="45.6">3</text>
<text x="41.8" y="43">5</text>
<text x="67.9" y="45.6">12</text>
<text x="105.3" y="46.9">3</text>
<text x="105.3" y="44.3">5</text>
<text x="131.4" y="46.9">12</text>
<text x="171.4" y="45.6">3</text>
<text x="171.4" y="43">5</text>
<text x="197.4" y="45.6">12</text>
<text x="41.8" y="53.2">1</text>
<text x="41.8" y="48.1">2</text>
<text x="67.9" y="50.7">13</text>
<text x="105.3" y="49.4">2</text>
<text x="131.4" y="51.9">13</text>
<text x="171.4" y="53.2">1</text>
<text x="171.4" y="48.1">2</text>
<text x="197.4" y="50.7">13</text>
<text x="41.8" y="55.7">6</text>
<text x="105.3" y="54.5">1</text>
<text x="105.3" y="57">6</text>
<text x="171.4" y="55.7">6</text>
<text x="41.2" y="60.8">16</text>
<text x="41.2" y="65.9">19</text>
<text x="67.9" y="60.8">10</text>
<text x="68.5" y="65.9">9</text>
<text x="104.7" y="62.1">16</text>
<text x="131.4" y="62.1">10</text>
<text x="170.7" y="60.8">16</text>
<text x="170.7" y="65.9">19</text>
<text x="197.4" y="60.8">10</text>
<text x="198" y="65.9">9</text>
<text x="104.7" y="67.2">19</text>
<text x="132" y="67.2">9</text>
<text x="53.2" y="72.5" transform="rotate(-90 53.2 72.5)">8</text>
<text x="55.7" y="73.1" transform="rotate(-90 55.7 73.1)">14</text>
<text x="58.3" y="73.1" transform="rotate(-90 58.3 73.1)">17</text>
<text x="60.8" y="73.1" transform="rotate(-90 60.8 73.1)">20</text>
<text x="116.7" y="73.8" transform="rotate(-90 116.7 73.8)">8</text>
<text x="119.2" y="74.4" transform="rotate(-90 119.2 74.4)">14</text>
<text x="121.8" y="74.4" transform="rotate(-90 121.8 74.4)">17</text>
<text x="124.3" y="74.4" transform="rotate(-90 124.3 74.4)">20</text>
<text x="182.7" y="72.5" transform="rotate(-90 182.7 72.5)">8</text>
<text x="185.3" y="73.1" transform="rotate(-90 185.3 73.1)">14</text>
<text x="187.8" y="73.1" transform="rotate(-90 187.8 73.1)">17</text>
<text x="190.4" y="73.1" transform="rotate(-90 190.4 73.1)">20</text>
<text x="198.7" y="100.2">1</text>
<text x="226.6" y="100.2">1</text>
<text x="253.3" y="100.2">1</text>
<text x="40.5" y="104">1</text>
<text x="40.5" y="106.5">3</text>
<text x="49.4" y="104">2</text>
<text x="49.4" y="106.5">4</text>
<text x="71" y="104">1</text>
<text x="71" y="106.5">3</text>
<text x="79.9" y="104">2</text>
<text x="79.9" y="106.5">4</text>
<text x="203.1" y="104.9" transform="rotate(-90 203.1 104.9)">2</text>
<text x="231" y="104.9" transform="rotate(-90 231 104.9)">2</text>
<text x="257.7" y="104.9" transform="rotate(-90 257.7 104.9)">2</text>
<text x="40.5" y="109.1">5</text>
<text x="40.5" y="111.6">7</text>
<text x="49.4" y="109.1">6</text>
<text x="49.4" y="111.6">8</text>
<text x="71" y="109.1">5</text>
<text x="71" y="111.6">7</text>
<text x="79.9" y="109.1">6</text>
<text x="79.9" y="111.6">8</text>
<text x="115.4" y="112.5" transform="rotate(-90 115.4 112.5)">3</text>
<text x="39.9" y="116.7">11</text>
<text x="39.9" y="119.2">13</text>
<text x="40.5" y="114.2">9</text>
<text x="48.8" y="114.2">10 IO48</text>
<text x="48.8" y="116.7">12 IO15</text>
<text x="48.8" y="119.2">14 IO4</text>
<text x="48.8" y="114.2">10</text>
<text x="48.8" y="116.7">12</text>
<text x="48.8" y="119.2">14</text>
<text x="70.4" y="116.7">11</text>
<text x="70.4" y="119.2">13</text>
<text x="71" y="114.2">9</text>
<text x="79.3" y="114.2">10 RX_0</text>
<text x="79.3" y="116.7">12 SCL</text>
<text x="79.3" y="119.2">14 SDA</text>
<text x="79.3" y="114.2">10</text>
<text x="79.3" y="116.7">12</text>
<text x="79.3" y="119.2">14</text>
<text x="121.2" y="115.4">2</text>
<text x="198.7" y="115.4">1</text>
<text x="226.6" y="115.4">1</text>
<text x="253.3" y="115.4">1</text>
<text x="39.9" y="124.3">17</text>
<text x="39.9" y="121.8">15</text>
<text x="48.8" y="121.8">16 IO5</text>
<text x="48.8" y="124.3">18 IO6</text>
<text x="48.8" y="121.8">16</text>
<text x="48.8" y="124.3">18</text>
<text x="70.4" y="121.8">15</text>
<text x="70.4" y="124.3">17</text>
<text x="79.3" y="121.8">16 GND</text>
<text x="79.3" y="124.3">18</text>
<text x="79.3" y="121.8">16</text>
<text x="115.4" y="120.1" transform="rotate(-90 115.4 120.1)">1</text>
<text x="203.1" y="120.1" transform="rotate(-90 203.1 120.1)">2</text>
<text x="231" y="120.1" transform="rotate(-90 231 120.1)">2</text>
<text x="257.7" y="120.1" transform="rotate(-90 257.7 120.1)">2</text>
<text x="39.9" y="126.9">19</text>
<text x="48.8" y="126.9">20 IO3</text>
<text x="48.8" y="126.9">20</text>
<text x="70.4" y="126.9">19</text>
<text x="79.3" y="126.9">20</text>
<text x="198.7" y="130.7">1</text>
<text x="226.6" y="130.7">1</text>
<text x="253.3" y="130.7">1</text>
<text x="203.1" y="135.4" transform="rotate(-90 203.1 135.4)">2</text>
<text x="231" y="135.4" transform="rotate(-90 231 135.4)">2</text>
<text x="257.7" y="135.4" transform="rotate(-90 257.7 135.4)">2</text>
<text x="198.7" y="144.6">1</text>
<text x="203.1" y="149.3" transform="rotate(-90 203.1 149.3)">2</text>
<text x="226.6" y="144.6">1</text>
<text x="231" y="149.3" transform="rotate(-90 231 149.3)">2</text>
<text x="31" y="151">1</text>
<text x="31" y="153.5">2</text>
<text x="93.9" y="153.5">20</text>
<text x="93.9" y="151">21</text>
<text x="31" y="156.1">3</text>
<text x="31" y="158.6">4</text>
<text x="31" y="161.2">5</text>
<text x="93.9" y="161.2">17</text>
<text x="93.9" y="158.6">18</text>
<text x="93.9" y="156.1">19</text>
<text x="31" y="163.7">6</text>
<text x="31" y="166.2">7</text>
<text x="93.9" y="166.2">15</text>
<text x="93.9" y="163.7">16</text>
<text x="30.4" y="173.9">10</text>
<text x="31" y="168.8">8</text>
<text x="31" y="171.3">9</text>
<text x="93.9" y="173.9">12</text>
<text x="93.9" y="171.3">13</text>
<text x="93.9" y="168.8">14</text>
<text x="93.9" y="176.4">11</text>
</g>
<g font-size="1.3" fill="#0f0f0f">
<text x="36.1" y="40.5">IO11</text>
<text x="99.6" y="41.8">IO11</text>
<text x="165.6" y="40.5">IO11</text>
<text x="36.1" y="45.6">IO12</text>
<text x="36.1" y="43.1">IO13</text>
<text x="99.6" y="46.9">IO12</text>
<text x="99.6" y="44.3">IO13</text>
<text x="165.6" y="45.6">IO12</text>
<text x="165.6" y="43.1">IO13</text>
<text x="36.1" y="53.2">IO15</text>
<text x="37.3" y="48.1">IO4</text>
<text x="99.6" y="49.4">IO48</text>
<text x="165.6" y="53.2">IO14</text>
<text x="165.6" y="48.1">IO21</text>
<text x="99.6" y="54.5">IO47</text>
<text x="34.8" y="106.6">IO12</text>
<text x="34.8" y="104">IO11</text>
<text x="52" y="104">IO10</text>
<text x="52" y="106.6">IO14</text>
<text x="65.3" y="106.6">IO14</text>
<text x="65.3" y="104">IO10</text>
<text x="82.5" y="104">IO11</text>
<text x="82.5" y="106.6">IO12</text>
<text x="34.8" y="109.1">IO13</text>
<text x="34.8" y="111.6">TX_0</text>
<text x="52" y="109.1">IO21</text>
<text x="52" y="111.6">IO47</text>
<text x="65.3" y="109.1">IO21</text>
<text x="65.3" y="111.6">IO47</text>
<text x="82.5" y="109.1">IO13</text>
<text x="82.5" y="111.6">TX_0</text>
<text x="166.3" y="110.4">IO21</text>
<text x="34.5" y="114.2">RX_0</text>
<text x="35.6" y="119.3">SDA 13</text>
<text x="35.6" y="116.7">SCL 11</text>
<text x="65.3" y="114.2">IO48</text>
<text x="65.3" y="116.7">IO15</text>
<text x="66.5" y="119.3">IO4</text>
<text x="130.8" y="115.4">IO14</text>
<text x="35.3" y="121.8">GND 15</text>
<text x="66.5" y="124.3">IO6</text>
<text x="66.5" y="121.8">IO5</text>
<text x="66.5" y="126.9">IO3</text>
<text x="203.2" y="149.7">ANT</text>
<text x="231.1" y="149.7">ANT</text>
<text x="23.4" y="151">IO12</text>
<text x="23.4" y="153.5">IO13</text>
<text x="99" y="153.5">IO11</text>
<text x="24.6" y="156.1">IO3</text>
<text x="24.6" y="166.2">IO5</text>
<text x="24.6" y="163.7">IO6</text>
<text x="99" y="171.3">ANT</text>
<text x="99" y="173.9">ANT</text>
</g>
<g font-size="1" fill="#006464">
<text x="157.9" y="106.2">V+</text>
<text x="157.2" y="111.3">OUT</text>
<text x="157" y="116.3">GND</text>
</g>
<g font-size="1" fill="#a90000">
<text x="162.7" y="105.2">V+</text>
<text x="162.3" y="110.3">OUT</text>
<text x="162.2" y="115.4">GND</text>
</g>
</svg>
